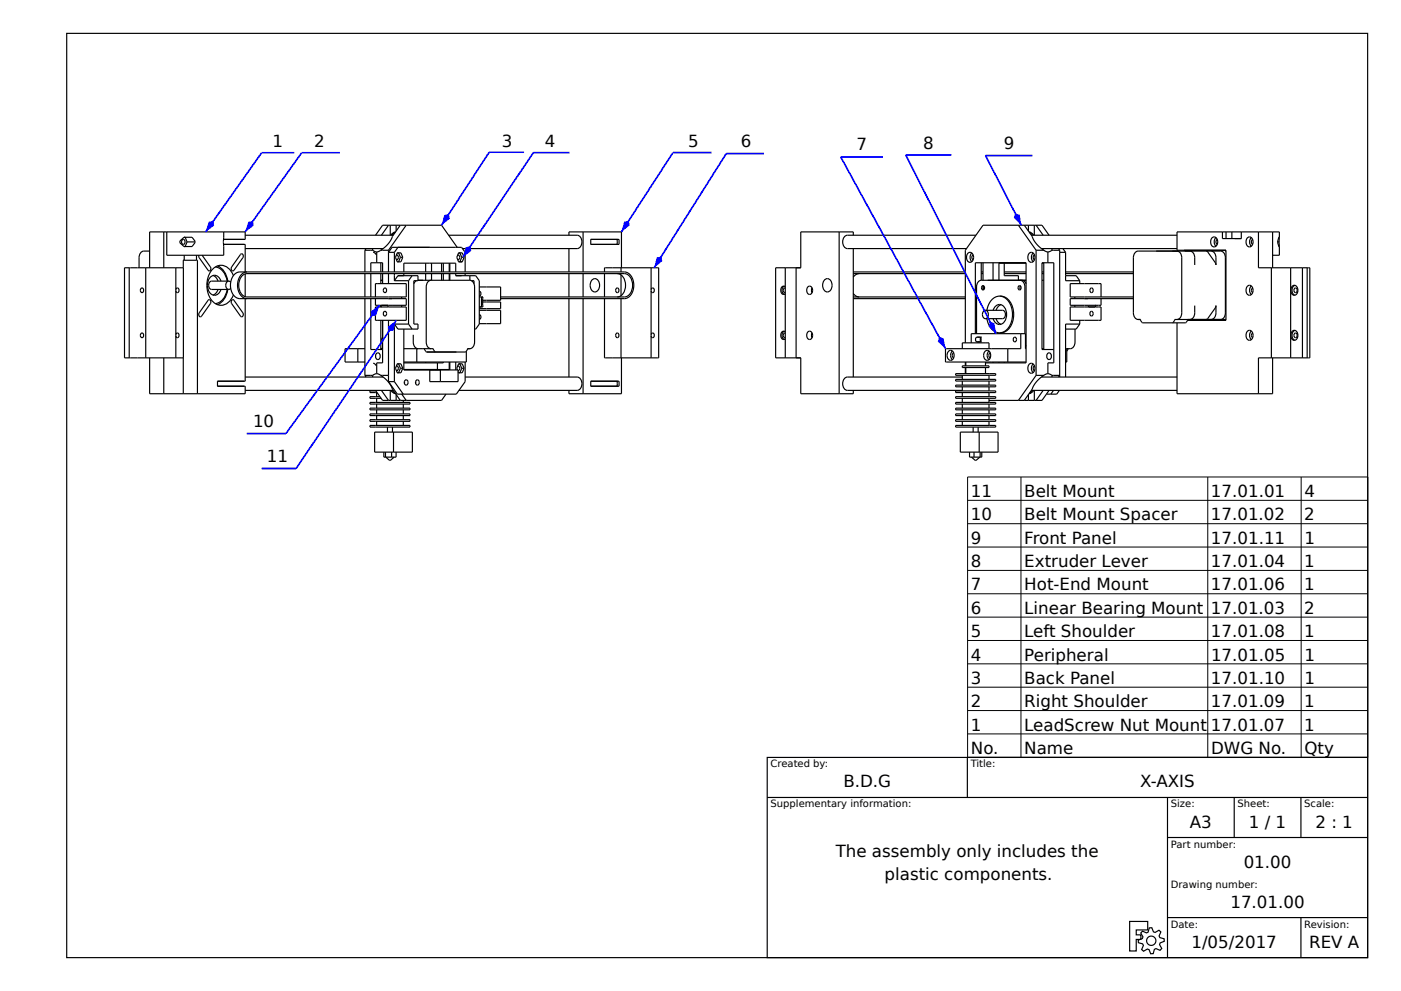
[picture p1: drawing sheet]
<svg xmlns="http://www.w3.org/2000/svg" width="420mm" height="297mm" viewBox="0 0 420 297" stroke-linecap="round" stroke-linejoin="round" font-family="sans-serif">
<g fill="none" stroke="#000" stroke-width=".35">
<path d="M20 10h390v277h-390zM44.9 75.3h-1.8a1.78 1.78 0 0 0-1.4 2v2.9M49.1 69.5v10.7M50 69.5v7h17.1v-2.6M53.9 72.2l1.2-1.1h2.5l.5 .7a1.14 1.14 0 0 1-.3 1.8l-.2 .3h-2.5l-1.2-1.1zM54.6 72l.1-.2a.69 .69 0 0 1 .8 .7 .69 .69 0 0 1-.8 .7l-.3-.7zM55.2 76.5v1.5M55.5 71.1l.6 1.4M56.1 72.5l-.6 1.4M56.1 72.5h2.4M58.9 76.5v1.5M59.6 76.5l.1 .7 2.7 3.8 .3 .2a.76 .76 0 0 0 .4-1.2l-2.5-3.5"/>
<path d="M65.2 79.7a5.5 5.5 0 0 1 3.1 4.6M67 71.8h6.5v-2.3h-28.6v10.7M67 73.2h6.5v8.3M67.1 71.1v2.8M67.1 73.9h.1M67.1 71.1h.1M67.1 69.5v1.6M72.1 76.3l.3-.3a.76 .76 0 0 1 .4 1.2l-2.7 3.8-.3 .2a.76 .76 0 0 1-.4-1.2zM73.5 74.5h41.4M73.5 70.5h44.4M109.4 75h2.4M109.4 75v6.5"/>
<path d="M109.7 74.5l-.3 .5M111.7 74.5l.1 .5M111.8 75l1.1 .5M111.9 75.6l.5 .2 .4 .6M112.6 70.5l2.1-3h17.7l4.7 6.6M112.9 75.5v3.2M114.1 75l-1.2 .5M114.1 75h2.4M114.2 78.7v2.8M116.5 75v6.5M116.5 67.5l-2.2 3M117 67.5v3"/>
<path d="M118.2 75.6h-1.7l1-1.5h20.9l1 1.5v5.9M118.2 75.6v5.9M118.5 69.6l-1 .9M118.6 69.5l-.9 .4-.5 .6M118.8 67.5v1.8M118.8 76.4a.69 .69 0 0 1 .6 .7 .69 .69 0 0 1-.6 .7M119.1 75.8h1.1l.5 1.3-.5 1.4h-1.1l-.6-1.4zM119.3 74.1l-1.1 1.5M119.5 75.8l.5 1.3M120 67.5l-2.4 3.3-1 2-1.2 1.2-1.3 1M120 77.1h.7M120 77.1l-.5 1.4"/>
<path d="M121.8 67.5l-5.3 7.5M127.6 78.9v2.6M129.4 78.9v2.6M132.4 78.9v2.6M132.9 78.9v2.6M134.5 70.5h38.5a2.12 2.12 0 0 1 1.4 2 2.12 2.12 0 0 1-1.4 2h-34.4M134.7 78.9v2.6M134.8 78.9v2.6M137.2 76.4a.69 .69 0 0 1 .6 .7 .69 .69 0 0 1-.6 .7M137.5 75.8h1.1l.5 1.3-.5 1.4h-1.1l-.6-1.4zM137.9 75.8l.5 1.3M138.4 77.1h.7"/>
<path d="M138.4 77.1l-.5 1.4M170.6 70.5v-1h15.7v10.7M170.6 74.5v7M174.8 69.5v12M177.1 71.8h8.5v1.4h-8.5zM185 71.8v1.4M251.6 69.5v48.5M255.8 70.5v-1h-15.7v10.7h-7.6v27.1h7.6v10.7h15.7v-1M255.8 74.5v38.5M290.3 75.8a1.44 1.44 0 0 1 1.6 .8 1.44 1.44 0 0 1-.5 1.7 1.08 1.08 0 0 1-1.3 .1 1.08 1.08 0 0 1-.4-1.3l.3-1zM291.3 75.8a1.86 1.86 0 0 0 0 2.6M291.7 76.4a.86 .86 0 0 0 0 1.5"/>
<path d="M292.6 70.5h-38.6a2.12 2.12 0 0 0-1.4 2 2.12 2.12 0 0 0 1.4 2h35.7M294.2 78.7v5.3M294.7 78.7v5.3M297.7 78.7v5.3M299.5 78.9h8.1M299.5 78.7v5.3M301.1 78.9v3.7h4.2v1.4M305.3 67.5l5.3 7.5M307.1 67.5l2.3 3.3 1 2 1.2 1.2 1.4 1M308.3 67.5v1.8M308.5 69.5l.9 .4 .5 .6M308.6 69.6l.9 .9"/>
<path d="M308.7 75.8a1.44 1.44 0 0 1 1.6 .8 1.44 1.44 0 0 1-.5 1.7 1.08 1.08 0 0 1-1.3 .1 1.08 1.08 0 0 1-.4-1.3l.3-1zM309.2 70.5h43.7M309.7 75.8a1.86 1.86 0 0 0 0 2.6M310.1 67.5v3M310.1 76.4a.86 .86 0 0 0 0 1.5M310.6 75h2.4M310.6 67.5l2.1 3M310.6 75v37.5M312.2 74.5h40.7M312.4 78.9h.5M312.9 78.7v26.1M313 75l1.1 .5"/>
<path d="M314.1 75.5v3.2M314.5 70.5l-2.1-3h-17.7l-5.3 7.5v27.8M315.3 75l-1.2 .5M315.3 75h2.4M315.4 74.5l-.1 .5M317.3 74.5l.4 .5M317.7 75.6h1.7M317.7 75v38M318.6 74.5l.8 1.1M319.4 75.6v8.5h4.3M352.9 75.3a1.78 1.78 0 0 1 1.4 2v16.4a1.78 1.78 0 0 1-1.4 2.1M355 75v.3"/>
<path d="M356.7 75.3a1.78 1.78 0 0 1 1.5 2v2.1M361.6 75.3l.5 .2 2.2 3.2 .2 .7a4.9 4.9 0 0 0-.4-3.6l-1-.5M363.5 71.1a1.44 1.44 0 0 1 1.6 .9 1.44 1.44 0 0 1-.5 1.7 1.08 1.08 0 0 1-1.3 .1 1.08 1.08 0 0 1-.4-1.3l.3-1zM364.5 71.2a1.85 1.85 0 0 0 0 2.6M364.9 71.8a.86 .86 0 0 0 0 1.4M366.5 69.5v2h5.6v-2M367.4 75.3h.1zM367.5 69.5v2M369.3 69.5v2M374.1 71.1a1.44 1.44 0 0 1 1.6 .9 1.44 1.44 0 0 1-.5 1.7 1.08 1.08 0 0 1-1.3 .1 1.08 1.08 0 0 1-.4-1.3l.3-1zM375.1 71.2a1.86 1.86 0 0 0 0 2.6M375.5 71.8a.86 .86 0 0 0 0 1.4"/>
<path d="M377.3 69.5v10.7h15.4v27.1h-15.4v10.7M381.5 69.5v10.7M383 72.5h.4M383.4 72.5v.2M383.4 72.7l.1 1.2M383.4 72.3v.4M383.4 72.3v.2M383.5 71.1l-.1 1.2M383.5 71.1h-.1l-.4 1.1 .4 1.7h.1M383.5 71.1v-1.6h-30.6v5.5h14.6v21h-11.5M383.5 73.9v2.6h-2M37.3 80.2h17.7v27.1h-17.7z"/>
<path d="M38.7 80.2v27.1M42.2 86.5l.4-.2a.74 .74 0 0 1 .5 .7 .74 .74 0 0 1-.5 .7l-.5-.4zM43.7 80.2v27.1M52.7 86.8l.5-.5a.74 .74 0 0 1 .5 .7 .74 .74 0 0 1-.5 .7l-.5-.5M52.7 80.2v27.1M54.9 80.2v-2.2h4.3v40M62.4 90l.3-.2a.76 .76 0 0 1 .4 1.2l-2.7 3.7-.3 .2a.76 .76 0 0 1-.4-1.1zM63.9 82.6l.7 .4 .8 1.3M64.5 80a4.6 4.6 0 0 1 3.6 4.3M65.4 86.8l-.8 1.2-.7 .4M66.2 84.3a1.98 1.98 0 0 0-2.1-1.8 1.98 1.98 0 0 0-1.8 2.1 2.98 2.98 0 0 0 2 3.9l1.2-.5 .7-1.2M68.1 86.8a4.6 4.6 0 0 1-3.6 4.2"/>
<path d="M68.3 86.8a5.5 5.5 0 0 1-3.1 4.5M68.6 84.3h-5.2a1.33 1.33 0 0 0-.9 1.2 1.33 1.33 0 0 0 .9 1.3h5.2M68.6 84.3a1.33 1.33 0 0 0-.9 1.2 1.33 1.33 0 0 0 .9 1.3M68.6 84.3l.6 .3M69.2 86.4l-.6 .4M69.5 89.9l.3-.1 .3 .2 2.7 3.8a.76 .76 0 0 1-.4 1.1l-.3-.2-2.7-3.7-.1-.4zM70 82.6a3.8 3.8 0 0 0-5.4-2.6 7.2 7.2 0 0 0 0 11 3.7 3.7 0 0 0 5.4-2.6M73.5 89.5v24.8h-8.3v1.4h8.3v2.3h-28.6v-10.7M73.5 82.1v6.8M74 81.5a3.8 3.8 0 0 0-2.7 4.8 3.4 3.4 0 0 0 2.7 3.2M109.4 82v7M109.4 89.5v23"/>
<path d="M111.2 81.5v-2.8h3.5v2.8M111.2 89.5v15.3h3.5M111.2 82v7M112.5 89v-4h9.3v4h-47.8a3.5 3.5 0 0 1-2.2-5 2.65 2.65 0 0 1 2.2-2h113.2a3.5 3.5 0 0 1 2.2 5 2.65 2.65 0 0 1-2.2 2h-37.1M112.5 89.5v2h9.3v-2h-49.9a3.8 3.8 0 0 1-2.8-4.8 3.4 3.4 0 0 1 2.8-3.2h115.3a3.8 3.8 0 0 1 2.7 4.8 3.4 3.4 0 0 1-2.7 3.2h-37.1M112.5 92h9.3v4h-9.3zM114.2 84h.5l-.5 .1M114.2 82v3M114.2 91.5v.5M114.2 96v8.8M114.7 96h.1M114.7 96v12.8h-1.8v3.2"/>
<path d="M114.7 82v3M115.1 86.5l.3-.2a.74 .74 0 0 1 .5 .7 .74 .74 0 0 1-.5 .7l-.5-.4zM115.1 93.4a.6 .6 0 0 1 .8 .6 .6 .6 0 0 1-.8 .6l-.2-.8zM116.3 91.5v.5M116.5 82v3M116.5 96v18.4M118.2 84.1l1.1-1.5h6v1.5h-1.2v13h1.2v1.5h-6l-1.1-1.5M118.2 84.1h4.3M118.2 82v2.1M118.2 97.1v17.3M118.2 97.1h4.3M120.4 89v.5"/>
<path d="M120.4 91.5v.5M121.1 81.5v-2.6h15.5v2.6M121.1 98.6v12.3h16.2v3.5h-8.5v-3.5M121.1 82v.6M122.5 97.1l1 1.5M122.5 84.1v13M123.5 82.6l-1 1.5M124.8 84.1l-.7 .9M125.3 84h15.6M127.6 82v2M129.2 84a1.78 1.78 0 0 0-1.4 2v16.5a1.78 1.78 0 0 0 1.4 2M129.4 82v2"/>
<path d="M132.4 82v2M132.9 82v2M134.7 82v2M134.8 82v2M136.6 82v.6h6l1.1 1.5v13l-1.1 1.5h-.3M139.4 82v.6M140.9 84a1.79 1.79 0 0 1 1.4 2v16.5l-.2 1a1.56 1.56 0 0 1-1.9 1l-.7 1h-11.6l-.7-1M140.9 82.6v1.4M141.4 84.1h.7v.9M143.7 94.3a.74 .74 0 0 1 .5 .7 .74 .74 0 0 1-.5 .7M143.7 87.3a.74 .74 0 0 1 .5 .7 .74 .74 0 0 1-.5 .7M143.7 86h6.4v4h-5.4"/>
<path d="M143.7 93h6.4v4h-6.4M143.7 89h1v3h-1M144.3 89v3M144.7 90.5h5.4v2h-6.4M144.7 91.5h.1M144.7 89.5h.1M170.6 82v7M170.6 89.5v23.5M174.8 82v7M174.8 89.5v28.5M177.6 83.8a1.31 1.31 0 0 1 1.4-.1 1.31 1.31 0 0 1 .7 1.3 1.7 1.7 0 0 1-.2 1.7 1.7 1.7 0 0 1-1.7 .6 2.43 2.43 0 0 1-.2-3.5zM181.2 81.5v-1.3h16.3v27.1h-16.3v-17.8"/>
<path d="M181.2 82v7M184.7 86.5l.4-.2a.74 .74 0 0 1 .5 .7 .74 .74 0 0 1-.5 .7l-.5-.4zM185.1 82a3.5 3.5 0 0 1 2.2 5 2.65 2.65 0 0 1-2.2 2M186.2 80.2v1.3M186.2 82.4v6.2M186.2 89.5v17.8M195.2 86.8l.5-.5a.74 .74 0 0 1 .5 .7 .74 .74 0 0 1-.5 .7l-.5-.5M195.2 80.2v27.1M235.1 85.8a1.41 1.41 0 0 0 0 2.4M235.1 99.3a1.41 1.41 0 0 0 0 2.4M235.4 85.9l-.1-.1a1.22 1.22 0 0 0-1.4 1.1 1.22 1.22 0 0 0 1 1.3l.5-.1M235.4 99.4l-.1-.1a1.22 1.22 0 0 0-1.4 1.1 1.22 1.22 0 0 0 1 1.4l.5-.2"/>
<path d="M235.4 86.3a.69 .69 0 0 0-.6 .7 .69 .69 0 0 0 .6 .7M235.4 99.8a.69 .69 0 0 0-.6 .7 .69 .69 0 0 0 .6 .7M235.4 80.2v27.1M238.7 80.2v27.1M242.3 99.4a1.19 1.19 0 0 1 1.3 .7 1.19 1.19 0 0 1-.4 1.4l-.5 .3a1.4 1.4 0 0 1-.4-2.4zM242.3 85.9a1.19 1.19 0 0 1 1.3 .7 1.19 1.19 0 0 1-.4 1.4l-.5 .2a1.4 1.4 0 0 1-.4-2.3zM243.4 99.8l-.1 .7 .1 .8M243.4 86.2l-.1 .8 .1 .7M247.3 83.8a1.49 1.49 0 0 1 1.6 .1 1.49 1.49 0 0 1 .5 1.6 1.43 1.43 0 0 1-.6 1.7 1.43 1.43 0 0 1-1.8-.3l-.4-1.4 .2-1zM255.8 87.9l.6 .7 1.2 .4M255.8 89h33.6M255.8 82h33.6"/>
<path d="M255.8 89.5h33.6M255.8 81.5h33.6M257.6 82l-.8 .2-1 .9M294.2 84a1.79 1.79 0 0 0-1.4 2v14M294.2 84h13.4M294.2 82h.5M294.2 81.5h.5M294.7 85.6a.69 .69 0 0 0-.5 .7 .69 .69 0 0 0 .5 .6M294.7 85.6a.69 .69 0 0 1 .5 .7 .69 .69 0 0 1-.5 .6M294.7 85.6v1.3M295 85.7l-.2 .5 .2 .6M295.4 93h5.1a1.32 1.32 0 0 1 .9 1.2 1.32 1.32 0 0 1-.9 1.3h-5.1"/>
<path d="M295.4 93a1.33 1.33 0 0 0-.9 1.2 1.33 1.33 0 0 0 .9 1.3M295.4 93a1.32 1.32 0 0 1 .9 1.2 1.32 1.32 0 0 1-.9 1.3M295.9 95.5a4.5 4.5 0 0 0 3.7 4.3M297.7 93a1.93 1.93 0 0 1 1.9-1.7 1.93 1.93 0 0 1 2 1.6 3.1 3.1 0 0 1-2 4.3l-1.1-.4-.8-1.3M298.6 95.5l.5 .9 1 .8M299.6 88.7a4.1 4.1 0 0 1 4 3.6 5.9 5.9 0 0 1-2.9 7.4l-1.1 .1M299.6 88.7a4.6 4.6 0 0 1 3.9 4.6 5.8 5.8 0 0 1-3.2 6.4l-.7 .1M299.6 88.7a4.5 4.5 0 0 0-3.7 4.3M300 91.3h.1M300.1 91.3l-.7 .4-.8 1.3M301.1 82h6.5M301.1 81.5h6.5"/>
<path d="M305.4 85.7l.3-.1a.69 .69 0 0 1 .4 .7 .69 .69 0 0 1-.4 .6 .7 .7 0 0 1-.3-1.2zM305.8 84a1.79 1.79 0 0 1 1.4 2v14M305.9 85.7l-.2 .5 .2 .6M306.4 84l.5 .2 .7 .8M312.4 84h.5M312.4 82h.5M312.4 81.5h.5M319.4 82.6h3.2l1.1 1.5M319.4 82h20.4M319.4 81.5h20.4M320.8 92h9.3v4h-9.3zM322.2 89v.5"/>
<path d="M322.2 91.5v.5M322.3 98.6v3.9l-.2 1a1.41 1.41 0 0 1-1.2 1h-1.5M323.7 97.1l-1.1 1.5h-3.2M323.7 97.1h-4.3v15.9M323.7 84.1v.9M323.7 96v1.1M326.3 91.5v.5M326.9 86.5l.3-.2a.74 .74 0 0 1 .5 .7 .74 .74 0 0 1-.5 .7l-.4-.4zM326.9 93.4a.6 .6 0 0 1 .8 .6 .6 .6 0 0 1-.8 .6l-.2-.8zM328.4 91.5v.5M330.1 89v-4h-9.3v4h19M330.1 89.5v2h-9.3v-2h19"/>
<path d="M341.9 95.8l.7 1h12.8l.6-1M341.9 95.8a1.74 1.74 0 0 1-2.1-2.1v-16.4l.2-1.1a1.41 1.41 0 0 1 1.2-.9h24.7a1.79 1.79 0 0 1 1.5 2v16.4a1.79 1.79 0 0 1-1.5 2.1M341.9 95.8h.1M352.1 95.8l-.6 1M352.1 95.8h15.4M352.1 95.8h.1M352.9 96.8v21.2h28.6v-10.7M356 95.8h.1M358.2 91.6a5 5 0 0 1-.5 3.6l-1 .6M361.6 95.8l.5-.3 2.2-3.2 .2-.7a5 5 0 0 1-.4 3.6l-1 .6M367.5 95.7l-.1 .1M374.1 85.6a1.44 1.44 0 0 1 1.6 .9 1.44 1.44 0 0 1-.5 1.7 1.08 1.08 0 0 1-1.3 .1 1.08 1.08 0 0 1-.4-1.3l.3-1z"/>
<path d="M374.1 99.1a1.44 1.44 0 0 1 1.6 .9 1.44 1.44 0 0 1-.5 1.7 1.08 1.08 0 0 1-1.3 .1 1.08 1.08 0 0 1-.4-1.3l.3-1zM375.1 85.7a1.86 1.86 0 0 0 0 2.6M375.1 99.2a1.86 1.86 0 0 0 0 2.6M375.5 86.3l-.3 .7 .3 .7M375.5 99.8l-.3 .7 .3 .7M381.1 80.2v27.1M386.9 80.2v27.1M387.6 99.1a1.44 1.44 0 0 1 1.5 .9 1.44 1.44 0 0 1-.4 1.7 1.08 1.08 0 0 1-1.3 .1 1.08 1.08 0 0 1-.4-1.3l.2-1zM387.6 85.6a1.44 1.44 0 0 1 1.5 .9 1.44 1.44 0 0 1-.4 1.7 1.08 1.08 0 0 1-1.3 .1 1.08 1.08 0 0 1-.4-1.3l.2-1zM388 86.5l.4-.2a.74 .74 0 0 1 .5 .7 .74 .74 0 0 1-.5 .7l-.5-.4zM388.2 99a1.67 1.67 0 0 0 0 3M388.2 85.5a1.67 1.67 0 0 0 0 3"/>
<path d="M390.5 80.2v27.1M391.9 80.2v27.1M42.2 100l.4-.2a.74 .74 0 0 1 .5 .7 .74 .74 0 0 1-.5 .7l-.5-.4zM49.1 107.3v10.7M52.7 100.3l.5-.5a.74 .74 0 0 1 .5 .7 .74 .74 0 0 1-.5 .7l-.5-.5M54.9 107.3v10.7M73.5 117h44.4M73.5 113h41.4M107.3 104.5v4M109.4 104.5h-6v4h6M109.4 112.5h2.4M109.4 112.5l.3 .5"/>
<path d="M111.8 112.5l-.1 .5M111.9 108.9l.5 .2 .4 .5M112.6 117l2.1 3h17.7l1.3-1.9M112.7 117.1h-1.8v.5h2.1M112.9 105.9a.88 .88 0 0 1 1.1 .9 .88 .88 0 0 1-1.1 .8 1.31 1.31 0 0 1 0-1.7zM112.9 117.6v1.3M112.9 119.4v1.2M112.9 112l1.2 .5M112.9 112l-1.1 .5M113.9 118.9h-3v.5h3.4M114.1 112.5l1.3 1 1.2 1.2 1 2 2.4 3.3M114.1 112.5h2.4"/>
<path d="M114.2 104.4l.5 .1h-.5M114.3 117l2.2 3M114.6 101.2l.1 .1M114.7 101.1a.78 .78 0 0 0 0 1.2M114.7 102.2l-.1 .1M116.5 114.4h1.7M117 117v3M117.2 117l.5 .6 .9 .4M117.5 117l1 .9M118.2 114.4l2.7 3.7M118.8 118.2v1.8M118.8 109.7a.69 .69 0 0 1 .6 .7 .69 .69 0 0 1-.6 .7"/>
<path d="M119.1 109h1.1l.5 1.4-.5 1.3h-1.1l-.6-1.3zM119.5 109l.5 1.4M120 110.4h.7M120 110.4l-.5 1.3M120.4 118.1l1.4 1.9M120.9 120v.6M121.1 104.5h8.8l.7 1M121.2 114.3v.6M121.5 113.9a.73 .73 0 0 1 .8 .7 .73 .73 0 0 1-.8 .7l-.3-.5zM123.9 100.3a5 5 0 0 0 .4 3.6l1 .6M124.6 114.3v.6M124.9 113.9a.73 .73 0 0 1 .8 .7 .73 .73 0 0 1-.8 .7l-.3-.5z"/>
<path d="M124.9 104.5v4M127.6 108.5v.3M131.1 108.8v2M132 110.9v3.5M132.9 108.5v.3h-11.8M134.7 108.5v2.3h-13.6M134.8 108.5v2.4M136.6 108.5v2.4M137.2 109.7a.71 .71 0 0 1 .6 .6 .71 .71 0 0 1-.5 .8M137.9 109l.5 1.4M138.4 110.4h.7M138.4 110.4l-.5 1.3"/>
<path d="M139.1 110.4l-.5 1.3h-1.1l-.2-.4M139.1 110.4l-.5-1.4h-1.1l-.6 1.4 .2 .5M139.4 113h33.6a2.12 2.12 0 0 1 1.4 2 2.12 2.12 0 0 1-1.4 2h-35.4M139.4 108.5v5.9l-2.6 3.7h-17.7l-2.6-3.7M139.8 105.3v3.2h-18.7M177.1 114.3h8.5v1.4h-8.5zM184.7 100l.4-.2a.74 .74 0 0 1 .5 .7 .74 .74 0 0 1-.5 .7l-.5-.4zM185 114.3v1.4M186.3 107.3v10.7h-15.7v-1M195.2 100.3l.5-.5a.74 .74 0 0 1 .5 .7 .74 .74 0 0 1-.5 .7l-.5-.5M284.3 105.3a1.08 1.08 0 0 1 1.4-.1 1.08 1.08 0 0 1 .3 1.3 1.13 1.13 0 0 1-1 1.5 1.13 1.13 0 0 1-1.1-1.5zM285.5 105.2a1.85 1.85 0 0 0 0 2.6"/>
<path d="M285.9 105.7l-.4 .8 .4 .8M286.5 113.7h12v.5h-12zM286.5 117.1h12v.5h-12zM286.5 118.9h12v.5h-12zM286.5 112h12v.5h-12zM286.5 115.4h12v.5h-12zM288.5 113h-34.5a2.12 2.12 0 0 0-1.4 2 2.12 2.12 0 0 0 1.4 2h34.5M288.5 104.5v-1.7h8v1.7M288.5 109.7h8v.4h-8zM288.5 112.5v1.2M288.5 114.2v1.2M288.5 115.9v1.2"/>
<path d="M288.5 117.6v1.3M288.5 119.4v1.2M289.4 108.5v1.2M289.4 110.1v1.9M289.5 108.5v1.2M289.5 110.1v1.9M291.2 102.8v-2.8h16.2v4.5h.2M292.4 100v-21.3h15.2v30.1h-12.2M293.6 101.1a.74 .74 0 0 1 .5 .7 .74 .74 0 0 1-.5 .7M294 101.3v.9M294.3 101.1h-1.4a.74 .74 0 0 0-.5 .7 .74 .74 0 0 0 .5 .7h1.4M295.3 105.3a1.08 1.08 0 0 1 1.3-.1 1.08 1.08 0 0 1 .4 1.3 1.12 1.12 0 0 1-1.1 1.5 1.12 1.12 0 0 1-1-1.5z"/>
<path d="M295.4 108.5v1.2M295.4 110.1v1.9M296.5 105.2a1.85 1.85 0 0 0 0 2.6M296.5 112.5v1.2M296.5 114.2v1.2M296.5 115.9v1.2M296.5 117.6v1.3M296.5 119.4v1.2M296.8 105.7l-.4 .8 .4 .8M297.7 108.5v.3M299.5 108.5v.3M301.1 108.5v.3"/>
<path d="M302.1 104.5v4M303.9 101.2a.6 .6 0 0 1 .8 .6 .6 .6 0 0 1-.8 .5l-.1-.8zM306 100v4.5h-22.6v4h24.2M307.6 103.5l-.2 .3M308.3 118.2v1.8M308.7 109a1.44 1.44 0 0 1 1.6 .9 1.44 1.44 0 0 1-.5 1.7 1.08 1.08 0 0 1-1.3 0 1.08 1.08 0 0 1-.4-1.2l.3-1.1zM309.2 117h43.7M309.5 117l-.9 .9M309.7 109.1a1.86 1.86 0 0 0 0 2.6M309.9 117l-.5 .6-.9 .4M310.1 117v3M310.1 109.6a.86 .86 0 0 0 0 1.5"/>
<path d="M310.6 112.5h2.4M310.6 112.5l-5.3 7.5M312.2 113h40.7M312.4 104.5h.5M312.7 117l-2.1 3M313 112.5l-1.4 1-1.2 1.2-1 2-2.3 3.3M313.7 118.1l-1.3 1.9h-15.9M314.1 105.9a.88 .88 0 0 1 1.1 .9 .88 .88 0 0 1-1.1 .8 1.31 1.31 0 0 1 0-1.7zM314.1 112l1.2 .5M314.1 112l-1.1 .5M314.5 117l-.8 1.1M315.3 112.5l.1 .5"/>
<path d="M315.3 112.5h2.4l-.4 .5M315.8 117l-.8 1.1M315.9 104.8h-3.5v-26.1h3.5v30.1h-1.8v3.2M317.6 117l-.8 1.1h-3.1M319.8 104.5v4h-.4M320.2 104.5l-.4 .8M388 100l.4-.2a.74 .74 0 0 1 .5 .7 .74 .74 0 0 1-.5 .7l-.5-.4zM110.9 120.6h12v.5h-12zM110.9 122.3h12v.5h-12zM110.9 124h12v.5h-12zM110.9 125.8h12v.5h-12zM110.9 127.5h12v.5h-12z"/>
<path d="M112.3 129.5h11.3v6h-11.3zM112.9 121.1v1.2M112.9 122.8v1.2M112.9 124.5v1.3M112.9 126.3v1.2M115.1 135.5v1.5h3.6v-1.5M115.6 135.5v1.5M115.7 137l1.1 1 1.4-1M116.2 128v1.5M117.4 135.5v1.5M117.7 128v1.5M118 129.5v6"/>
<path d="M120.9 121.1v1.2M120.9 122.8v1.2M120.9 124.5v1.3M120.9 126.3v1.2M286.5 120.6h12v.5h-12zM286.5 122.3h12v.5h-12zM286.5 124h12v.5h-12zM286.5 125.8h12v.5h-12zM286.5 127.5h12v.5h-12zM287.9 129.5h11.3v6h-11.3zM288.5 121.1v1.2M288.5 122.8v1.2"/>
<path d="M288.5 124.5v1.3M288.5 126.3v1.2M290.7 135.5v1.5h3.6v-1.5M291.2 137l1.2 1 1.3-1M291.7 128v1.5M292 135.5v1.5M293.2 128v1.5M293.5 129.5v6M293.8 135.5v1.5M296.5 121.1v1.2M296.5 122.8v1.2M296.5 124.5v1.3"/>
<path d="M296.5 126.3v1.2M230 227h180v60h-180zM230 239h180M290 227v12M350 239v48M370 239v12M390 239v12M350 251h60M338.7 276.2h5.4v2.5h-3.5v1.5h1.4v1.3h-1.4v3.5h-1.9zM342.5 279.1l1.2 .5 .5-.2 .3-1.3 .8-.1 .5 1.3 .5 .2 1.1-.7 .6 .5-.5 1.2 .2 .5 1.3 .3v.8l-1.2 .5-.2 .5 .7 1.2-.5 .5-1.3-.5-.4 .2-.4 1.3h-.7l-.5-1.2-.5-.2-1.2 .7-.6-.5 .6-1.2-.3-.5-1.2-.4-.1-.7 1.3-.5 .1-.5-.6-1.2zM350 275h60M390 275v12"/>
<circle cx="345.1" cy="281.9" r="1.4"/>
</g>
<path d="M201.8 45.7l-15.5 23.8z" fill="#000" stroke="#00f" stroke-width=".5"/>
<path d="M187.1 66.4l1.4-.3 .3 1.4-2.5 2z" fill="#00f"/>
<path d="M201.8 45.7h11.5" fill="none" stroke="#00f" stroke-width=".5"/>
<g fill="none" stroke="#000" stroke-width=".3">
<path d="M290.1 143h120v84h-120zM290.1 150h120M290.1 157h120M306.1 143v84M362.1 143v84M390.1 143v84M290.1 164h120M290.1 171h120M290.1 178h120M290.1 185h120M290.1 192h120M290.1 199h120"/>
<path d="M290.1 206h120M290.1 213h120M290.1 220h120"/>
</g>
<path d="M217.7 46l-21.6 34.2z" fill="#000" stroke="#00f" stroke-width=".5"/>
<path d="M196.9 77.2l1.3-.3 .4 1.3-2.5 2.1z" fill="#00f"/>
<path d="M217.7 46h11.3" fill="none" stroke="#00f" stroke-width=".5"/>
<path d="M146.7 45.6l-14.3 21.9z" fill="#000" stroke="#00f" stroke-width=".5"/>
<path d="M133.2 64.4l1.4-.2 .3 1.3-2.5 2z" fill="#00f"/>
<path d="M146.7 45.6h10.4" fill="none" stroke="#00f" stroke-width=".5"/>
<path d="M159.9 45.7l-21.1 31.4z" fill="#000" stroke="#00f" stroke-width=".5"/>
<path d="M139.6 74.1l1.4-.3 .3 1.4-2.5 1.9z" fill="#00f"/>
<path d="M159.9 45.7h10.8" fill="none" stroke="#00f" stroke-width=".5"/>
<path d="M90.4 45.8l-16.9 23.7z" fill="#000" stroke="#00f" stroke-width=".5"/>
<path d="M74.4 66.5l1.4-.3 .3 1.4-2.6 1.9z" fill="#00f"/>
<path d="M90.4 45.8h11.5" fill="none" stroke="#00f" stroke-width=".5"/>
<path d="M78.4 45.8l-16.8 23.7z" fill="#000" stroke="#00f" stroke-width=".5"/>
<path d="M62.6 66.5l1.4-.3 .2 1.4-2.6 1.9z" fill="#00f"/>
<path d="M78.4 45.8h9.8" fill="none" stroke="#00f" stroke-width=".5"/>
<path d="M118.8 96l-30 44.4z" fill="#000" stroke="#00f" stroke-width=".5"/>
<path d="M116.3 97.9l2.5-1.9-.8 3-1.4 .3z" fill="#00f"/>
<path d="M78.4 140.4h10.4" fill="none" stroke="#00f" stroke-width=".5"/>
<path d="M113.7 91.5l-28 38.4z" fill="#000" stroke="#00f" stroke-width=".5"/>
<path d="M111.2 93.3l2.5-1.8-.9 3-1.4 .2z" fill="#00f"/>
<path d="M74 129.9h11.7" fill="none" stroke="#00f" stroke-width=".5"/>
<path d="M252 47l31.4 57.5z" fill="#000" stroke="#00f" stroke-width=".5"/>
<path d="M281.5 101l1.4 .4 .5 3.1-2.3-2.2z" fill="#00f"/>
<path d="M252 47h12.7" fill="none" stroke="#00f" stroke-width=".5"/>
<path d="M271.5 46.4l27.1 53.6z" fill="#000" stroke="#00f" stroke-width=".5"/>
<path d="M296.8 96.4l1.3 .5 .5 3.1-2.3-2.2z" fill="#00f"/>
<path d="M271.5 46.4h13.7" fill="none" stroke="#00f" stroke-width=".5"/>
<path d="M295.5 46.6l10.7 20.9z" fill="#000" stroke="#00f" stroke-width=".5"/>
<path d="M304.4 63.9l1.3 .5 .5 3.1-2.3-2.2z" fill="#00f"/>
<path d="M295.5 46.6h14" fill="none" stroke="#00f" stroke-width=".5"/>
<g font-size="5">
<text x="81.7" y="44.2">1</text>
<text x="94.2" y="44.2">2</text>
<text x="150.5" y="44.2">3</text>
<text x="163.4" y="44.2">4</text>
<text x="206.3" y="44.2">5</text>
<text x="222.1" y="44.2">6</text>
<text x="256.7" y="45">7</text>
<text x="276.7" y="44.6">8</text>
<text x="300.9" y="44.6">9</text>
<text x="75.9" y="127.9">10</text>
<text x="80" y="138.4">11</text>
<text x="291.1" y="149">11</text>
<text x="307.1" y="149">Belt Mount</text>
<text x="363" y="149">17.01.01</text>
<text x="391" y="149">4</text>
<text x="291.1" y="156">10</text>
<text x="307.1" y="156">Belt Mount Spacer</text>
<text x="363" y="156">17.01.02</text>
<text x="391" y="156">2</text>
<text x="291.1" y="163">9</text>
<text x="307.1" y="163">Front Panel</text>
<text x="363" y="163">17.01.11</text>
<text x="391" y="163">1</text>
<text x="291.1" y="170">8</text>
<text x="307.1" y="170">Extruder Lever</text>
<text x="363" y="170">17.01.04</text>
<text x="391" y="170">1</text>
<text x="291.1" y="177">7</text>
<text x="307.1" y="177">Hot-End Mount</text>
<text x="363" y="177">17.01.06</text>
<text x="391" y="177">1</text>
<text x="291.1" y="184">6</text>
<text x="307.1" y="184">Linear Bearing Mount 17.01.03</text>
<text x="391" y="184">2</text>
<text x="291.1" y="191">5</text>
<text x="307.1" y="191">Left Shoulder</text>
<text x="363" y="191">17.01.08</text>
<text x="391" y="191">1</text>
<text x="291.1" y="198">4</text>
<text x="307.1" y="198">Peripheral</text>
<text x="363" y="198">17.01.05</text>
<text x="391" y="198">1</text>
<text x="291.1" y="205">3</text>
<text x="307.1" y="205">Back Panel</text>
<text x="363" y="205">17.01.10</text>
<text x="391" y="205">1</text>
<text x="291.1" y="212">2</text>
<text x="307.1" y="212">Right Shoulder</text>
<text x="363" y="212">17.01.09</text>
<text x="391" y="212">1</text>
<text x="291.1" y="219">1</text>
<text x="307.1" y="219">LeadScrew Nut Mount 17.01.07</text>
<text x="391" y="219">1</text>
<text x="291.1" y="226">No.</text>
<text x="307.1" y="226">Name</text>
<text x="363.1" y="226">DWG No.</text>
<text x="391.1" y="226">Qty</text>
<text x="252.8" y="236">B.D.G</text>
<text x="341.8" y="236">X-AXIS</text>
<text x="356.7" y="248">A3</text>
<text x="374.4" y="248">1 / 1</text>
<text x="394.4" y="248">2 : 1</text>
<text x="250.5" y="257">The assembly only includes the</text>
<text x="265.2" y="263.6">plastic components.</text>
<text x="372.8" y="260">01.00</text>
<text x="368.9" y="272">17.01.00</text>
<text x="357.2" y="284">1/05/2017</text>
<text x="392.4" y="284">REV A</text>
</g>
<g font-size="3">
<text x="231" y="230">Created by:</text>
<text x="291" y="230">Title:</text>
<text x="231" y="242">Supplementary information:</text>
<text x="351" y="242">Size:</text>
<text x="371" y="242">Sheet:</text>
<text x="391" y="242">Scale:</text>
<text x="351" y="254">Part number:</text>
<text x="351" y="266">Drawing number:</text>
<text x="351" y="278">Date:</text>
<text x="391" y="278">Revision:</text>
</g>
</svg>
